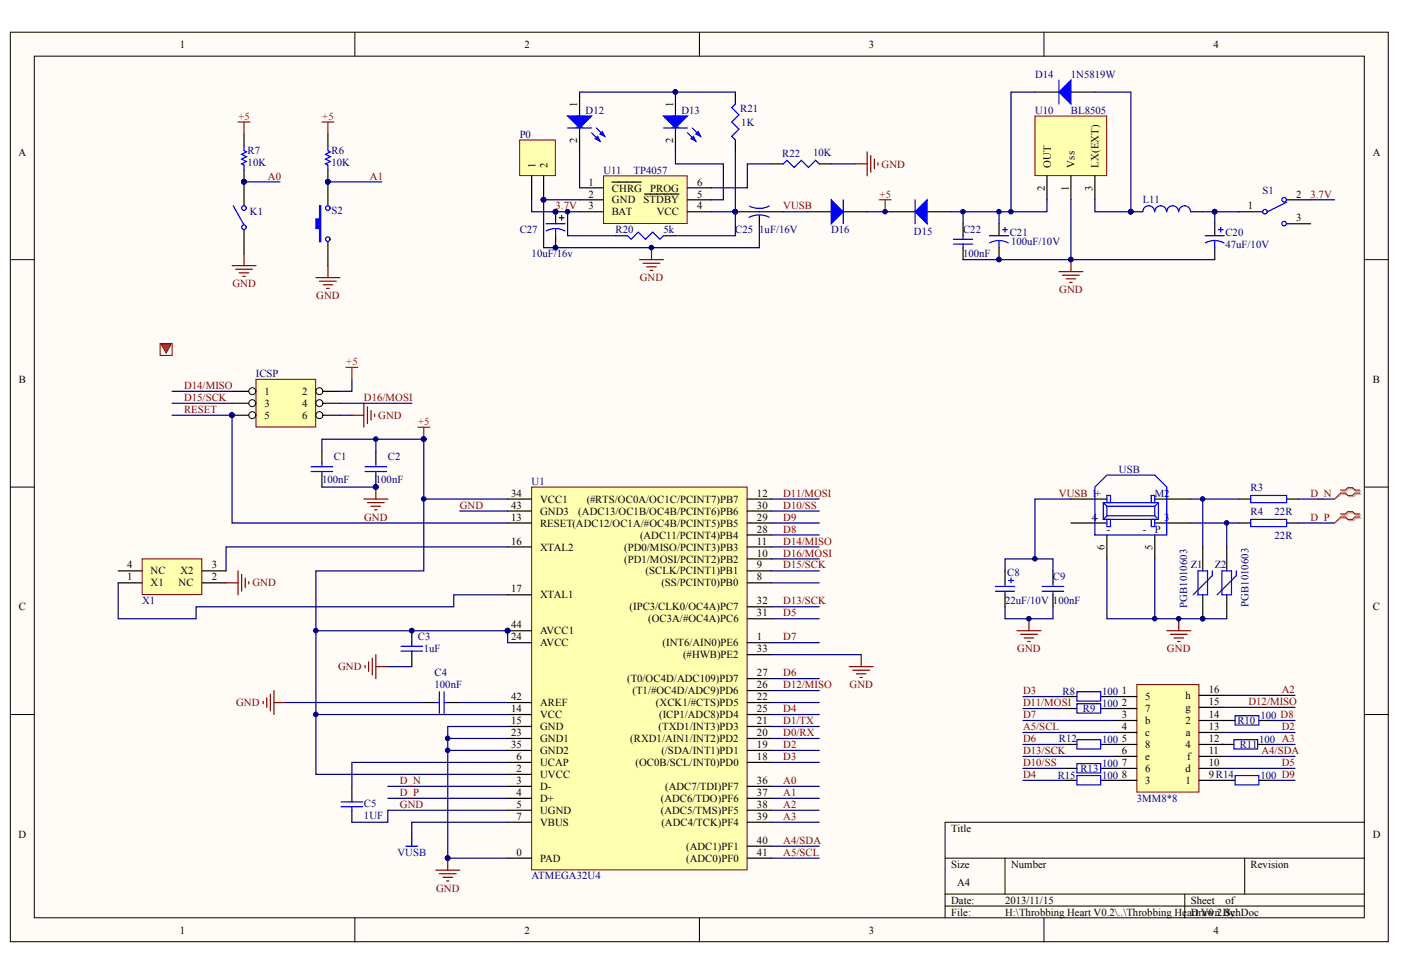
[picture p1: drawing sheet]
<svg xmlns="http://www.w3.org/2000/svg" width="287mm" height="200mm" viewBox="0 0 287 200" stroke-linecap="round" stroke-linejoin="round" font-family="sans-serif">
<g fill="#fffcf8" stroke="#000" stroke-width=".2">
<path d="M2.1 6.6h282.1v186.2h-282.1z"/>
<path d="M7 11.5h272.3v176.4h-272.3z"/>
</g>
<g fill="none" stroke="#000" stroke-width=".2">
<path d="M72.6 6.6v4.9M143.2 6.6v4.9M213.7 6.6v4.9M2.1 53.2h4.9M279.3 53.2h5M2.1 99.7h4.9M279.3 99.7h5M2.1 146.3h4.9M279.3 146.3h5M193.5 175.7h85.8M205.7 175.7v7.3M254.8 175.7v7.3"/>
<path d="M279.3 168.3h-85.8v19.6M72.6 187.9v5M143.2 187.9v5M193.5 183h85.8M193.5 185.5h85.8M213.7 187.9v5M242.5 183v4.9"/>
</g>
<g fill="none" stroke="#000" stroke-width=".25">
<path d="M157.9 33.6h2.5M167.7 33.6h2.5M205.7 116.9v2.4M215.6 116.9v2.4M219.2 102.2h7.4M219.2 107.1h7.4M226.6 109.5v4.9M236.4 102.2h7.4M236.4 107.1h7.4M236.4 109.5v4.9M246.2 112v4.9M251.1 112v4.9"/>
<path d="M253.6 102.2h2.4M253.6 107.1h2.4M263.4 102.2h2.5M263.4 107.1h2.5M205.7 121.8v2.4M215.6 121.8v2.4M246.2 121.8v4.9M251.1 121.8v4.9"/>
</g>
<g fill="none" stroke="#00f" stroke-width=".25">
<path d="M160.4 33.6l.7-.8 1.5 1.5 1.4-1.5 1.5 1.5 1.5-1.5 .7 .8M224.1 99.7l2.5-2.4h9.8l2.5 2.4v9.8h-14.8zM205.7 119.3v.8M206.5 118.8h1M207 118.3v1M215.6 119.3v.8M225.9 102.9h11.2v3.4h-11.2zM225.9 102.9l.7 .7M226.6 101.4h.7v1.5h-.7zM226.6 106.3h.7v1.5h-.7zM226.6 103.6h9.8v2h-9.8zM226.6 105.6l-.7 .7"/>
<path d="M235.7 101.4h.7v1.5h-.7zM235.7 106.3h.7v1.5h-.7zM236.4 105.6l.5 .5M237.1 102.9l-.7 .7M245.2 116.9h2v4.9h-2zM248.2 116.9v1l-3.9 3.9M250.1 116.9h2v4.9h-2zM253.1 116.9v1l-3.9 3.9M256 101.4h7.4v1.5h-7.4zM256 106.3h7.4v1.5h-7.4zM203.8 121h3.9M203.8 120.1h3.9"/>
<path d="M205.7 121v.8M213.3 121h4.5M213.3 120.1h4.5M215.6 121v.8"/>
</g>
<path d="M205.7 116.9v-2.5h9.9v2.5M226.6 114.4v12.3h24.5M236.4 114.4v12.3M243.8 102.2h9.8M243.8 107.1h9.8M246.2 102.2v9.8M251.1 107.1v4.9M265.9 102.2h7.3M265.9 107.1h7.3M205.7 124.2v2.5h9.9v-2.5" fill="none" stroke="#000080" stroke-width=".25"/>
<g fill="#000080" stroke="#000080" stroke-width=".2">
<circle cx="246.2" cy="126.7" r=".47"/>
<circle cx="246.2" cy="102.1" r=".47"/>
<circle cx="251.1" cy="107.1" r=".47"/>
<circle cx="241.3" cy="126.7" r=".47"/>
<circle cx="210.6" cy="126.7" r=".47"/>
<circle cx="236.4" cy="126.7" r=".47"/>
<circle cx="133.3" cy="50.7" r=".47"/>
</g>
<g fill="none" stroke="#800000" stroke-width=".25">
<path d="M175.1 33.6h2.4M177.5 31.1v4.9M178.3 31.8v3.5M179 32.6v1.9M179.7 33.3v.5M130.9 53.2h4.9M131.7 53.9h3.4M132.4 54.6h2M133.1 55.4h.5M133.4 50.7v2.5M208.2 129.1h4.9M208.9 129.9h3.5"/>
<path d="M209.7 130.6h1.9M210.4 131.3h.5M210.6 126.7v2.4M238.9 129.1h4.9M239.6 129.9h3.4M240.3 130.6h2M241.1 131.3h.5M241.3 126.7v2.4"/>
</g>
<path d="M211.9 23.8h14.6v12.2h-14.6z" fill="#ffffb0" stroke="#800000" stroke-width=".2"/>
<g fill="none" stroke="#000" stroke-width=".25">
<path d="M118.6 18.8v5M150.5 18.8v2.5M118.6 26.2v4.9M150.5 28.7v2.4M214.3 36v4.9M219.2 36v4.9M224.1 36v4.9M197.2 45.8v2.5M197.2 50.7v2.5M204.5 45.8v2.5M204.5 50.7v2.5M231.5 43.4h2.5"/>
<path d="M243.8 43.4h2.4M248.7 45.8v2.5M248.7 50.7v2.5"/>
</g>
<g fill="#000080" stroke="#000080" stroke-width=".2">
<circle cx="231.5" cy="43.3" r=".47"/>
<circle cx="204.5" cy="53.1" r=".47"/>
</g>
<g fill="none" stroke="#00f" stroke-width=".25">
<path d="M116.2 26.2h4.9M121.1 27.2l1.7 1.7M122.1 26.2l1.7 1.7M150.5 21.3l-.7 .7 1.5 1.5-1.5 1.5 1.5 1.4-1.5 1.5 .7 .8M195.2 50h3.9M195.2 49h3.9M197.2 48.3v.7M197.2 50v.7M202.6 48.3h3.9M204.5 49.2l1.2 .2 .7 .3M204.5 49.2l-.8 .1-1.1 .4M204.5 49.2v1.5"/>
<path d="M205.3 47h.9M205.7 46.5v1M236.4 43.4a1.2 1.2 0 0 0-1.2-1.3 1.2 1.2 0 0 0-1.2 1.3M238.8 43.4a1.2 1.2 0 0 0-1.2-1.3 1.2 1.2 0 0 0-1.2 1.3M241.3 43.4a1.2 1.2 0 0 0-1.2-1.3 1.2 1.2 0 0 0-1.2 1.3M243.7 43.4a1.2 1.2 0 0 0-1.2-1.3 1.2 1.2 0 0 0-1.2 1.3M246.7 48.3h3.9M248.7 49.2l1.2 .2 .7 .3M248.7 49.2l-.8 .1-1.1 .4M248.7 49.2v1.5M249.4 47h1M249.9 46.5v1"/>
</g>
<g fill="#00f" stroke="#00f" stroke-width=".25">
<path d="M116.2 23.8h4.9l-2.5 2.4z"/>
<path d="M121.8 28.4l.5-.5 .5 1z"/>
<path d="M122.8 27.4l.5-.5 .5 1z"/>
</g>
<path d="M106.4 28.7h7.3v7.3h-7.3z" fill="#ffffb0" stroke="#800000" stroke-width=".2"/>
<path d="M211.9 18.8h4.9M219.2 18.8h4.9M108.8 36v4.9M111.3 36v4.9M150.5 43.4h9.9M155.4 44.1v1.7" fill="none" stroke="#000" stroke-width=".25"/>
<g fill="#000080" stroke="#000080" stroke-width=".2">
<circle cx="111.3" cy="40.9" r=".47"/>
<circle cx="113.7" cy="43.3" r=".47"/>
<circle cx="219.2" cy="53.1" r=".47"/>
<circle cx="150.5" cy="43.3" r=".47"/>
</g>
<path d="M216.8 18.8l2.4-2.4v4.9z" fill="#00f" stroke="#00f" stroke-width=".25"/>
<path d="M216.8 16.4v4.9M157.5 44.5a4.5 4.5 0 0 0-4.1 0M157.5 42.2a4.5 4.5 0 0 1-4 0" fill="none" stroke="#00f" stroke-width=".25"/>
<path d="M216.8 55.6h4.9M217.5 56.3h3.5M218.3 57.1h1.9M219 57.8h.5M219.2 53.2v2.4" fill="none" stroke="#800000" stroke-width=".25"/>
<path d="M123.6 36h17.1v9.8h-17.1z" fill="#ffffb0" stroke="#800000" stroke-width=".2"/>
<g fill="none" stroke="#000" stroke-width=".25">
<path d="M138.3 18.8v5M118.6 38.5h5M125.3 37.3h6M131.9 39.7h7.1M138.3 26.2v4.9M140.7 38.5h4.9M113.7 43.4v2.4M113.7 48.3v2.4M118.6 40.9h5M118.6 43.4h5M126 48.3h2.5M135.8 48.3h2.5"/>
<path d="M140.7 40.9h4.9M140.7 43.4h4.9M165.3 43.4h4.9M172.6 43.4h4.9M182.4 43.4h4.9M189.8 43.4h4.9M218 142.6h2.5M225.4 142.6h2.4"/>
</g>
<g fill="#000080" stroke="#000080" stroke-width=".2">
<circle cx="138.3" cy="18.8" r=".47"/>
<circle cx="181.2" cy="43.3" r=".47"/>
<circle cx="206.9" cy="43.3" r=".47"/>
<circle cx="204.5" cy="43.3" r=".47"/>
<circle cx="116.2" cy="43.3" r=".47"/>
<circle cx="113.7" cy="43.3" r=".47"/>
<circle cx="113.7" cy="50.7" r=".47"/>
<circle cx="211.9" cy="114.4" r=".47"/>
<circle cx="219.2" cy="53.1" r=".47"/>
<circle cx="197.1" cy="43.3" r=".47"/>
</g>
<g fill="#00f" stroke="#00f" stroke-width=".25">
<path d="M135.8 23.8h4.9l-2.4 2.4z"/>
<path d="M141.5 28.4l.5-.5 .4 1z"/>
<path d="M142.4 27.4l.5-.5 .5 1z"/>
<path d="M187.3 43.4l2.5-2.5v4.9z"/>
<path d="M170.2 40.9l2.4 2.5-2.4 2.4z"/>
</g>
<g fill="none" stroke="#00f" stroke-width=".25">
<path d="M135.8 26.2h4.9M140.7 27.2l1.7 1.7M141.7 26.2l1.7 1.7M111.8 45.8h3.9M113.7 46.8l1.2 .2 .7 .3M113.7 46.8l-1.1 .2-.8 .3M113.7 46.8v1.5M114.5 44.6h1M115 44.1v1M128.5 48.3l.7 .7 1.5-1.5 1.4 1.5 1.5-1.5 1.5 1.5 .7-.7M172.6 40.9v4.9M187.3 40.9v4.9"/>
<path d="M220.5 141.6h4.8v1.9h-4.8z"/>
</g>
<g fill="none" stroke="#000080" stroke-width=".25">
<path d="M118.6 18.8h31.9M211.9 18.8h-4.9v24.6M118.6 31.1v7.4M138.3 31.1v2.5h9.8v7.3h-2.5M157.9 33.6h-4.9v4.9h-7.4M170.2 33.6h4.9M108.8 40.9v2.5h9.8M116.2 43.4v4.9h9.8M160.4 43.4h4.9M177.5 43.4h4.9M197.2 53.2h51.5M197.2 43.4v2.4"/>
<path d="M204.5 43.4v2.4M214.3 40.9v2.5h-19.6M219.2 40.9v12.3M219.2 102.2h-7.3v12.2M209.4 142.6h8.6M209.4 145.1h8.6M209.4 157.3h8.6M209.4 159.8h8.6M250.1 152.4h.3M260 152.4h5.1M260.2 159.8h4.9M260.2 147.5h4.9"/>
</g>
<path d="M180 40.9h2.4M181.2 40.9v2.5" fill="none" stroke="#f00" stroke-width=".25"/>
<path d="M232.7 140.2h12.7v22h-12.7z" fill="#ffffb0" stroke="#800000" stroke-width=".2"/>
<g fill="none" stroke="#000" stroke-width=".25">
<path d="M218 145.1h2.5M218 152.4h2.5M218 157.3h2.5M218 159.8h2.5M225.4 145.1h7.3M225.4 152.4h7.3M225.4 157.3h7.3M225.4 159.8h7.3M227.8 142.6h4.9M227.8 147.5h4.9M227.8 150h4.9M227.8 154.9h4.9"/>
<path d="M245.5 147.5h7.3M245.5 150h4.9M245.5 152.4h7.1M245.5 154.9h4.9M245.5 157.3h4.9M245.5 159.8h7.3M245.5 144.8h4.9M245.5 142.4h4.9M257.5 152.4h2.5M257.8 147.5h2.4M257.8 159.8h2.4"/>
</g>
<path d="M209.4 154.9h18.4M209.4 150h18.4M209.4 147.5h18.4M209.4 152.4h8.6M250.4 157.3h14.7M250.4 154.9h14.7M250.4 150h14.7M250.4 144.8h14.7M250.4 142.4h14.7" fill="none" stroke="#000080" stroke-width=".25"/>
<path d="M220.5 144.1h4.8v1.9h-4.8zM220.5 151.4h4.8v1.9h-4.8zM220.5 156.3h4.8v1.9h-4.8zM220.5 158.8h4.8v1.9h-4.8zM252.6 151.4h4.9v1.9h-4.9zM252.8 146.5h4.9v1.9h-4.9zM252.8 158.8h4.9v1.9h-4.9z" fill="none" stroke="#00f" stroke-width=".25"/>
<path d="M52.4 77.7h12.2v9.7h-12.2z" fill="#ffffb0" stroke="#800000" stroke-width=".2"/>
<path d="M47.5 80.1h4.9" fill="none" stroke="#000" stroke-width=".25"/>
<circle cx="51.6" cy="80.1" r=".71" fill="#fffcf8" stroke="#000" stroke-width=".2"/>
<path d="M64.7 80.1h4.9" fill="none" stroke="#000" stroke-width=".25"/>
<circle cx="65.4" cy="80.1" r=".71" fill="#fffcf8" stroke="#000" stroke-width=".2"/>
<path d="M47.5 82.6h4.9" fill="none" stroke="#000" stroke-width=".25"/>
<circle cx="51.6" cy="82.5" r=".71" fill="#fffcf8" stroke="#000" stroke-width=".2"/>
<path d="M64.7 82.6h4.9" fill="none" stroke="#000" stroke-width=".25"/>
<circle cx="65.4" cy="82.5" r=".71" fill="#fffcf8" stroke="#000" stroke-width=".2"/>
<path d="M47.5 85h4.9" fill="none" stroke="#000" stroke-width=".25"/>
<circle cx="51.6" cy="85" r=".71" fill="#fffcf8" stroke="#000" stroke-width=".2"/>
<circle cx="47.5" cy="85" r=".47" fill="#000080" stroke="#000080" stroke-width=".2"/>
<path d="M64.7 85h4.9" fill="none" stroke="#000" stroke-width=".25"/>
<circle cx="65.4" cy="85" r=".71" fill="#fffcf8" stroke="#000" stroke-width=".2"/>
<g fill="#000080" stroke="#000080" stroke-width=".2">
<circle cx="47.5" cy="85" r=".47"/>
<circle cx="76.9" cy="99.7" r=".47"/>
<circle cx="84.3" cy="129.1" r=".47"/>
<circle cx="64.7" cy="146.3" r=".47"/>
<circle cx="91.6" cy="151.2" r=".47"/>
<circle cx="91.6" cy="153.6" r=".47"/>
<circle cx="91.6" cy="175.7" r=".47"/>
<circle cx="86.7" cy="89.9" r=".47"/>
</g>
<g fill="none" stroke="#000080" stroke-width=".25">
<path d="M72 77.7v2.4h-2.4M35.2 82.6h12.3M35.2 80.1h12.3M65.9 99.7h11M69.6 82.6h14.7M69.6 85h2.4M94.1 104.6h9.8M157.9 102.2h9.8M157.9 104.6h9.8M157.9 107.1h9.8M157.9 109.5h9.8M157.9 114.4h9.8"/>
<path d="M157.9 116.9h9.8M157.9 119.3h9.8M157.9 138.9h9.8M157.9 126.7h9.8M157.9 131.6h9.8M64.7 146.3h39.2M91.7 151.2h12.2M91.7 153.6h12.2M94.1 143.8h9.8M103.9 156.1h-31.9v4.9M157.9 141.4h9.8M157.9 143.8h9.8"/>
<path d="M157.9 146.3h9.8M157.9 148.7h9.8M157.9 151.2h9.8M157.9 153.6h9.8M157.9 156.1h9.8M79.4 163.4h24.5M79.4 161h24.5M103.9 165.9h-24.5v2.4h-7.4M103.9 168.3h-19.6v2.5M157.9 163.4h9.8M157.9 165.9h9.8M157.9 168.3h9.8"/>
<path d="M157.9 173.2h9.8M157.9 175.7h9.8"/>
</g>
<g fill="none" stroke="#800000" stroke-width=".25">
<path d="M72 85h2.5M74.5 82.6v4.9M75.2 83.3v3.4M76 84v2M76.7 84.8v.5M76.9 99.7v2.5M74.5 102.2h4.9M75.2 102.9h3.5M76 103.6h1.9M76.7 104.4h.5M74.7 136.2v.5M75.5 135.5v2"/>
<path d="M76.2 134.8v3.4M76.9 134v4.9M76.9 136.5h2.5M173.8 136.5h5M174.6 137.2h3.4M175.3 138h2M176.1 138.7h.4M176.3 134v2.5M53.9 143.6v.5M54.6 142.9v1.9M55.4 142.1v3.5M56.1 141.4v4.9"/>
<path d="M56.1 143.8h2.4M89.2 178.1h4.9M89.9 178.9h3.5M90.7 179.6h1.9M91.7 175.7v2.4M91.4 180.4h.5"/>
</g>
<path d="M65.9 92.4v2.4M65.9 97.3v2.4M76.9 92.4v2.4M76.9 97.3v2.4M84.3 129.1v2.5M84.3 134v2.5M86.8 143.8h2.4M91.7 143.8h2.4M72 161v2.4M72 165.9v2.4" fill="none" stroke="#000" stroke-width=".25"/>
<g fill="none" stroke="#00f" stroke-width=".25">
<path d="M63.7 96.5h4.4M63.7 95.6h4.4M65.9 94.8v.8M65.9 96.5v.8M74.7 96.5h4.4M74.7 95.6h4.4M76.9 94.8v.8M76.9 96.5v.8M82.1 133.3h4.4M82.1 132.3h4.4M84.3 131.6v.7M84.3 133.3v.7"/>
<path d="M89.2 143.8h.7M89.9 141.6v4.4M90.9 143.8h.8M90.9 141.6v4.4M69.8 165.2h4.4M69.8 164.2h4.4M72 163.4v.8M72 165.2v.7M83.1 173.2h2.4M84.3 170.8v2.4"/>
</g>
<path d="M70.8 75.2h2.5M72 75.2v2.5M85.5 87.5h2.5M86.8 87.5v2.4" fill="none" stroke="#f00" stroke-width=".25"/>
<path d="M108.8 99.7h44.1v78.4h-44.1z" fill="#ffffb0" stroke="#800000" stroke-width=".2"/>
<g fill="none" stroke="#000" stroke-width=".25">
<path d="M50 27.4v2.5M50 34.8v7.3M67.1 27.4v2.5M67.1 34.8v7.3M50 47v4.9M67.1 49.5v4.9M253.6 43.4h4.9M263.4 40.9h4.9M263.4 45.8h4.9M103.9 102.2h4.9M103.9 104.6h4.9M103.9 107.1h4.9"/>
<path d="M103.9 112h4.9M153 102.2h4.9M153 104.6h4.9M153 107.1h4.9M153 112h4.9M153 119.3h4.9M153 116.9h4.9M153 114.4h4.9M153 109.5h4.9M103.9 121.8h4.9M103.9 129.1h4.9M103.9 131.6h4.9"/>
<path d="M153 131.6h4.9M153 138.9h4.9M153 134h4.9M153 126.7h4.9M153 124.2h4.9M103.9 143.8h4.9M103.9 146.3h4.9M103.9 148.7h4.9M103.9 151.2h4.9M103.9 153.6h4.9M103.9 156.1h4.9M103.9 158.5h4.9"/>
<path d="M153 143.8h4.9M153 146.3h4.9M153 148.7h4.9M153 151.2h4.9M153 153.6h4.9M153 156.1h4.9M153 141.4h4.9M103.9 161h4.9M103.9 163.4h4.9M103.9 165.9h4.9M103.9 168.3h4.9M103.9 175.7h4.9"/>
<path d="M153 161h4.9M153 163.4h4.9M153 165.9h4.9M153 168.3h4.9M153 175.7h4.9M153 173.2h4.9"/>
</g>
<g fill="#000080" stroke="#000080" stroke-width=".2">
<circle cx="103.9" cy="129.1" r=".47"/>
<circle cx="76.9" cy="89.9" r=".47"/>
<circle cx="86.7" cy="102.1" r=".47"/>
<circle cx="150.5" cy="43.3" r=".47"/>
<circle cx="248.7" cy="43.3" r=".47"/>
<circle cx="67.1" cy="37.2" r=".47"/>
<circle cx="49.9" cy="37.2" r=".47"/>
<circle cx="86.7" cy="89.9" r=".47"/>
<circle cx="64.7" cy="129.1" r=".47"/>
<circle cx="91.6" cy="175.7" r=".47"/>
<circle cx="47.5" cy="85" r=".47"/>
</g>
<g fill="none" stroke="#000080" stroke-width=".25">
<path d="M50 37.2h7.3M67.1 37.2h11.1M150.5 43.4v4.9h-12.2M246.2 43.4h2.5M268.3 40.9h4.9M35.2 85h12.3v22.1h56.4M65.9 92.4v-2.5h20.9v27h-22.1v41.6h39.2M76.9 89.9v2.5M86.8 102.2h17.1M157.9 112h9.8M64.7 129.1h39.2v2.5M79.4 136.5h4.9"/>
<path d="M157.9 124.2h9.8M58.5 143.8h28.3M103.9 148.7h-12.2v27h12.2M157.9 161h9.8"/>
</g>
<g fill="none" stroke="#00f" stroke-width=".25">
<path d="M50 29.9v1l.4 .2-.9 .5 .9 .5-.9 .5 .9 .5-.9 .5 .5 .2v1M67.1 29.9v1l.5 .2-1 .5 1 .5-1 .5 1 .5-1 .5 .5 .2v1M47.7 42.1l2.3 4M263.4 41.4l-3.9 2"/>
<circle cx="49.9" cy="46.5" r=".47"/>
<circle cx="49.9" cy="42.6" r=".47"/>
<circle cx="67.1" cy="42.6" r=".47"/>
<circle cx="67.1" cy="49" r=".47"/>
<circle cx="259" cy="43.3" r=".47"/>
<circle cx="262.9" cy="45.8" r=".47"/>
<circle cx="262.9" cy="40.9" r=".47"/>
</g>
<path d="M65.4 42.1h.3v7.4h-.3v-2.7h-.7v-2h.7z" fill-rule="evenodd" fill="#00f" stroke="#00f" stroke-width=".25"/>
<path d="M47.5 54.4h4.9M48.2 55.1h3.5M49 55.9h1.9M49.7 56.6h.5M50 51.9v2.5M64.7 56.8h4.9M65.4 57.6h3.4M66.1 58.3h2M66.9 59h.5M67.1 54.4v2.4" fill="none" stroke="#800000" stroke-width=".25"/>
<path d="M48.7 25h2.5M50 25v2.4M65.9 25h2.5M67.1 25v2.4" fill="none" stroke="#f00" stroke-width=".25"/>
<path d="M29.1 114.4h12.2v7.3h-12.2z" fill="#ffffb0" stroke="#800000" stroke-width=".2"/>
<path d="M24.2 119.3h4.9M24.2 116.9h4.9M41.4 119.3h4.9M41.4 116.9h4.9" fill="none" stroke="#000" stroke-width=".25"/>
<path d="M46.3 119.3h2.4M48.7 116.9v4.9M49.5 117.6v3.4M50.2 118.3v2M50.9 119.1v.5" fill="none" stroke="#800000" stroke-width=".25"/>
<path d="M224.1 18.8h7.4v24.6h-7.4v-2.5M150.5 31.1v12.3h-4.9M118.6 40.9h-7.3v9.8h44.1v-4.9M253.6 43.4h-4.9v2.4M24.2 119.3v7.4h15.9v-2.5h52.8v-2.4h11M103.9 112h-57.6v4.9M157.9 134h18.4" fill="none" stroke="#000080" stroke-width=".25"/>
<g fill="#000080" stroke="#000080" stroke-width=".2">
<circle cx="248.7" cy="43.3" r=".47"/>
<circle cx="150.5" cy="43.3" r=".47"/>
<circle cx="111.3" cy="40.9" r=".47"/>
<circle cx="231.5" cy="43.3" r=".47"/>
</g>
<path d="M274.7 100.6h1l.5-.5h.9l.5 .5h1M274.7 101.2h1l.5 .5h.9l.5-.5h1M274.7 105.5h1l.5-.5h.9l.5 .5h1M274.7 106.1h1l.5 .5h.9l.5-.5h1" fill="none" stroke="#d0a19e" stroke-width=".25"/>
<path d="M274.7 101.2l-1.5 1M274.7 106.1l-1.5 1" fill="none" stroke="#d0a19e" stroke-width=".2"/>
<path d="M274.4 100.3h1l.5-.5h1l.5 .5h1M274.4 100.9h1l.5 .5h1l.5-.5h1M274.4 105.2h1l.5-.5h1l.5 .5h1M274.4 105.9h1l.5 .4h1l.5-.4h1" fill="none" stroke="#f00" stroke-width=".25"/>
<path d="M274.4 100.9l-1.2 1.3M274.4 105.9l-1.2 1.2" fill="none" stroke="#f00" stroke-width=".2"/>
<path d="M32.8 70.3h2.4v2.5h-2.4z" fill-rule="evenodd" fill="#fafafa" stroke="#800000" stroke-width=".2"/>
<path d="M33 70.6h2l-1 1.7z" fill="#fe3232" stroke="#900" stroke-width=".2"/>
<g font-size="2.2">
<text x="36.8" y="9.8">1</text>
<text x="107.4" y="9.8">2</text>
<text x="177.9" y="9.8">3</text>
<text x="248.4" y="9.8">4</text>
<text x="118.2" y="21.8" transform="rotate(-90 118.2 21.8)">1</text>
<text x="137.8" y="21.8" transform="rotate(-90 137.8 21.8)">1</text>
<text x="118.2" y="29.3" transform="rotate(-90 118.2 29.3)">2</text>
<text x="119.4" y="26.6" transform="rotate(-90 119.4 26.6)">1</text>
<text x="119.4" y="24.5" transform="rotate(-90 119.4 24.5)">2</text>
<text x="137.8" y="29.3" transform="rotate(-90 137.8 29.3)">2</text>
<text x="139" y="26.6" transform="rotate(-90 139 26.6)">1</text>
<text x="139" y="24.5" transform="rotate(-90 139 24.5)">2</text>
<text x="3.8" y="31.9">A</text>
<text x="109.6" y="34.3" transform="rotate(-90 109.6 34.3)">1</text>
<text x="112.1" y="34.3" transform="rotate(-90 112.1 34.3)">2</text>
<text x="215.1" y="34.3" transform="rotate(-90 215.1 34.3)">OUT</text>
<text x="220" y="34.3" transform="rotate(-90 220 34.3)">Vss</text>
<text x="224.9" y="34.3" transform="rotate(-90 224.9 34.3)">LX(EXT)</text>
<text x="281" y="31.9">A</text>
<text x="120.5" y="38">1</text>
<text x="120.5" y="40.4">2</text>
<text x="125.3" y="39.2">CHRG</text>
<text x="125.3" y="41.7">GND</text>
<text x="131.8" y="41.7">STDBY</text>
<text x="133.1" y="39.2">PROG</text>
<text x="142.7" y="40.4">5</text>
<text x="142.7" y="38">6</text>
<text x="213.9" y="39.1" transform="rotate(-90 213.9 39.1)">2</text>
<text x="218.8" y="39.1" transform="rotate(-90 218.8 39.1)">1</text>
<text x="223.7" y="39.1" transform="rotate(-90 223.7 39.1)">3</text>
<text x="265.4" y="40.4">2</text>
<text x="120.5" y="42.9">3</text>
<text x="125.3" y="44.1">BAT</text>
<text x="134.5" y="44.1">VCC</text>
<text x="142.7" y="42.9">4</text>
<text x="255.4" y="42.9">1</text>
<text x="265.4" y="45.3">3</text>
<text x="3.8" y="78.4">B</text>
<text x="54.1" y="80.9">1</text>
<text x="54.1" y="83.3">3</text>
<text x="61.9" y="80.9">2</text>
<text x="61.9" y="83.3">4</text>
<text x="281.1" y="78.4">B</text>
<text x="54.1" y="85.8">5</text>
<text x="61.9" y="85.8">6</text>
<text x="104.7" y="101.7">34</text>
<text x="155" y="101.7">12</text>
<text x="104.7" y="104.1">43</text>
<text x="104.7" y="106.6">13</text>
<text x="110.6" y="102.9">VCC1</text>
<text x="110.6" y="105.4">GND3</text>
<text x="110.6" y="107.8">RESET(ADC12/OC1A/#OC4B/PCINT5)PB5</text>
<text x="118.4" y="105.4">(ADC13/OC1B/OC4B/PCINT6)PB6</text>
<text x="120.1" y="102.9">(#RTS/OC0A/OC1C/PCINT7)PB7</text>
<text x="155" y="106.6">29</text>
<text x="155" y="104.1">30</text>
<text x="223.5" y="106.6">4</text>
<text x="238.4" y="106.6">3</text>
<text x="104.7" y="111.5">16</text>
<text x="110.6" y="112.7">XTAL2</text>
<text x="127.8" y="112.7">(PD0/MISO/PCINT3)PB3</text>
<text x="131" y="110.3">(ADC11/PCINT4)PB4</text>
<text x="155" y="113.9">10</text>
<text x="155" y="111.5">11</text>
<text x="155" y="109">28</text>
<text x="226.1" y="112.6" transform="rotate(-90 226.1 112.6)">6</text>
<text x="235.9" y="112.6" transform="rotate(-90 235.9 112.6)">5</text>
<text x="26" y="118.8">1</text>
<text x="26" y="116.4">4</text>
<text x="30.8" y="117.6">NC</text>
<text x="37" y="117.6">X2</text>
<text x="43.3" y="118.8">2</text>
<text x="43.3" y="116.4">3</text>
<text x="127.8" y="115.2">(PD1/MOSI/PCINT2)PB2</text>
<text x="132.2" y="117.6">(SCLK/PCINT1)PB1</text>
<text x="155" y="118.8">8</text>
<text x="155" y="116.4">9</text>
<text x="3.8" y="125">C</text>
<text x="30.8" y="120.1">X1</text>
<text x="36.6" y="120.1">NC</text>
<text x="104.7" y="121.3">17</text>
<text x="110.6" y="122.5">XTAL1</text>
<text x="128.9" y="125">(IPC3/CLK0/OC4A)PC7</text>
<text x="135.4" y="120.1">(SS/PCINT0)PB0</text>
<text x="155" y="123.7">32</text>
<text x="281.1" y="125">C</text>
<text x="104.7" y="128.6">44</text>
<text x="104.7" y="131.1">24</text>
<text x="110.6" y="129.9">AVCC1</text>
<text x="132.7" y="127.4">(OC3A/#OC4A)PC6</text>
<text x="155" y="131.1">1</text>
<text x="155" y="126.2">31</text>
<text x="110.6" y="132.3">AVCC</text>
<text x="135.6" y="132.3">(INT6/AIN0)PE6</text>
<text x="139.8" y="134.8">(#HWB)PE2</text>
<text x="155" y="133.5">33</text>
<text x="104.7" y="143.3">42</text>
<text x="128.4" y="139.7">(T0/OC4D/ADC109)PD7</text>
<text x="129.5" y="142.1">(T1/#OC4D/ADC9)PD6</text>
<text x="155" y="143.3">22</text>
<text x="155" y="140.9">26</text>
<text x="155" y="138.4">27</text>
<text x="229.6" y="142.1">1</text>
<text x="234.5" y="143.3">5</text>
<text x="242.7" y="143.1">h</text>
<text x="247.4" y="141.9">16</text>
<text x="104.7" y="145.8">14</text>
<text x="104.7" y="148.2">15</text>
<text x="110.6" y="144.6">AREF</text>
<text x="110.6" y="147">VCC</text>
<text x="110.6" y="149.5">GND</text>
<text x="134.3" y="144.6">(XCK1/#CTS)PD5</text>
<text x="134.8" y="149.5">(TXD1/INT3)PD3</text>
<text x="134.9" y="147">(ICP1/ADC8)PD4</text>
<text x="155" y="148.2">21</text>
<text x="155" y="145.8">25</text>
<text x="229.6" y="144.6">2</text>
<text x="229.6" y="147">3</text>
<text x="229.6" y="149.5">4</text>
<text x="234.5" y="145.8">7</text>
<text x="234.5" y="148.2">b</text>
<text x="242.7" y="148.2">2</text>
<text x="242.7" y="145.6">g</text>
<text x="247.4" y="149.5">13</text>
<text x="247.4" y="147">14</text>
<text x="247.4" y="144.4">15</text>
<text x="104.7" y="150.7">23</text>
<text x="104.7" y="153.1">35</text>
<text x="105.8" y="155.6">6</text>
<text x="110.6" y="151.9">GND1</text>
<text x="110.6" y="154.4">GND2</text>
<text x="129" y="151.9">(RXD1/AIN1/INT2)PD2</text>
<text x="135.4" y="154.4">(/SDA/INT1)PD1</text>
<text x="155" y="155.6">18</text>
<text x="155" y="153.1">19</text>
<text x="155" y="150.7">20</text>
<text x="229.6" y="151.9">5</text>
<text x="229.6" y="154.4">6</text>
<text x="234.5" y="150.7">c</text>
<text x="234.5" y="153.1">8</text>
<text x="234.5" y="155.6">e</text>
<text x="242.7" y="153.1">4</text>
<text x="242.8" y="150.7">a</text>
<text x="243" y="155.6">f</text>
<text x="247.4" y="154.4">11</text>
<text x="247.4" y="151.9">12</text>
<text x="105.8" y="158">2</text>
<text x="105.8" y="160.5">3</text>
<text x="110.6" y="156.8">UCAP</text>
<text x="110.6" y="159.3">UVCC</text>
<text x="110.6" y="161.7">D-</text>
<text x="130.1" y="156.8">(OC0B/SCL/INT0)PD0</text>
<text x="136.2" y="161.7">(ADC7/TDI)PF7</text>
<text x="155" y="160.5">36</text>
<text x="229.6" y="156.8">7</text>
<text x="229.6" y="159.3">8</text>
<text x="234.5" y="158">6</text>
<text x="234.5" y="160.5">3</text>
<text x="242.7" y="160.5">1</text>
<text x="242.7" y="158">d</text>
<text x="247.4" y="159.3">9 R14</text>
<text x="247.4" y="156.8">10</text>
<text x="105.8" y="163">4</text>
<text x="105.8" y="165.4">5</text>
<text x="105.8" y="167.9">7</text>
<text x="110.6" y="164.2">D+</text>
<text x="110.6" y="166.7">UGND</text>
<text x="135.3" y="164.2">(ADC6/TDO)PF6</text>
<text x="135.3" y="166.7">(ADC5/TMS)PF5</text>
<text x="155" y="163">37</text>
<text x="155" y="165.4">38</text>
<text x="155" y="167.9">39</text>
<text x="3.8" y="171.6">D</text>
<text x="110.6" y="169.1">VBUS</text>
<text x="135.4" y="169.1">(ADC4/TCK)PF4</text>
<text x="155" y="172.8">40</text>
<text x="194.7" y="170.3">Title</text>
<text x="281" y="171.6">D</text>
<text x="105.8" y="175.2">0</text>
<text x="110.6" y="176.5">PAD</text>
<text x="140.5" y="176.5">(ADC0)PF0</text>
<text x="140.5" y="174">(ADC1)PF1</text>
<text x="155" y="175.2">41</text>
<text x="194.7" y="177.7">Size</text>
<text x="207" y="177.7">Number</text>
<text x="256" y="177.7">Revision</text>
<text x="194.7" y="185">Date:</text>
<text x="195.9" y="181.4">A4</text>
<text x="205.8" y="185">2013/11/15</text>
<text x="243.8" y="185">Sheet</text>
<text x="250.9" y="185">of</text>
<text x="36.8" y="191.2">1</text>
<text x="107.4" y="191.2">2</text>
<text x="177.9" y="191.2">3</text>
<text x="194.7" y="187.5">File:</text>
<text x="205.8" y="187.5">H:\Throbbing Heart V0.2\..\Throbbing Heart V0.2.SchDoc</text>
<text x="243.8" y="187.5">Drawn By:</text>
<text x="248.4" y="191.2">4</text>
</g>
<g font-size="2.2" fill="#000080">
<text x="211.9" y="15.9">D14</text>
<text x="219.2" y="15.9">1N5819W</text>
<text x="119.9" y="23.3">D12</text>
<text x="139.5" y="23.3">D13</text>
<text x="151.5" y="23">R21</text>
<text x="211.9" y="23.3">U10</text>
<text x="219.2" y="23.3">BL8505</text>
<text x="106.4" y="28.2">P0</text>
<text x="151.8" y="25.7">1K</text>
<text x="50.7" y="31.6">R7</text>
<text x="50.7" y="34.1">10K</text>
<text x="67.9" y="31.6">R6</text>
<text x="67.9" y="34.1">10K</text>
<text x="123.6" y="35.5">U11</text>
<text x="129.7" y="35.5">TP4057</text>
<text x="160.1" y="32.1">R22</text>
<text x="166.5" y="31.9">10K</text>
<text x="234" y="41.7">L11</text>
<text x="258.5" y="39.7">S1</text>
<text x="51.2" y="44.1">K1</text>
<text x="67.9" y="43.9">S2</text>
<text x="106.4" y="47.8">C27</text>
<text x="126" y="47.8">R20</text>
<text x="135.8" y="47.8">5k</text>
<text x="150.5" y="47.8">C25</text>
<text x="155.4" y="47.8">1uF/16V</text>
<text x="170.1" y="47.8">D16</text>
<text x="197.2" y="47.8">C22</text>
<text x="108.8" y="52.7">10uF/16v</text>
<text x="187.1" y="48">D15</text>
<text x="197.2" y="52.7">100nF</text>
<text x="206.7" y="48.3">C21</text>
<text x="207" y="50.2">100uF/10V</text>
<text x="250.9" y="48.3">C20</text>
<text x="250.9" y="50.7">47uF/10V</text>
<text x="52.4" y="77.2">ICSP</text>
<text x="68.4" y="94.1">C1</text>
<text x="79.4" y="94.1">C2</text>
<text x="65.9" y="99">100nF</text>
<text x="77" y="99">100nF</text>
<text x="108.8" y="99.2">U1</text>
<text x="224.1" y="101.7">+</text>
<text x="229.1" y="96.8">USB</text>
<text x="236.4" y="101.7">M2</text>
<text x="256" y="100.5">R3</text>
<text x="224.1" y="106.6">-</text>
<text x="256" y="105.4">R4</text>
<text x="260.9" y="105.4">22R</text>
<text x="226.6" y="109">-</text>
<text x="234" y="109">-</text>
<text x="236.4" y="109">P</text>
<text x="260.9" y="110.3">22R</text>
<text x="206.2" y="117.9">C8</text>
<text x="215.6" y="118.8">C9</text>
<text x="243.8" y="116.4">Z1</text>
<text x="248.7" y="116.4">Z2</text>
<text x="29.1" y="123.7">X1</text>
<text x="205.8" y="123.7">22uF/10V</text>
<text x="215.6" y="123.7">100nF</text>
<text x="243" y="124.5" transform="rotate(-90 243 124.5)">PGB1010603</text>
<text x="255.6" y="124.2" transform="rotate(-90 255.6 124.2)">PGB1010603</text>
<text x="85.5" y="131.1">C3</text>
<text x="86.8" y="133.5">1uF</text>
<text x="89" y="138.4">C4</text>
<text x="89" y="140.9">100nF</text>
<text x="217.5" y="142.4">R8</text>
<text x="225.6" y="142.4">100</text>
<text x="221.7" y="145.8">R9</text>
<text x="225.6" y="144.8">100</text>
<text x="253.3" y="148.2">R10</text>
<text x="258" y="147.3">100 D8</text>
<text x="216.8" y="151.9">R12</text>
<text x="225.6" y="152.2">100</text>
<text x="253.8" y="153.1">R11</text>
<text x="257.8" y="152.2">100 A3</text>
<text x="216.5" y="159.5">R15</text>
<text x="221.2" y="158">R13</text>
<text x="225.6" y="157.1">100</text>
<text x="225.6" y="159.5">100</text>
<text x="258" y="159.5">100 D9</text>
<text x="74.5" y="165.2">C5</text>
<text x="74.5" y="167.6">1UF</text>
<text x="232.7" y="164.2">3MM8*8</text>
<text x="108.8" y="179.9">ATMEGA32U4</text>
</g>
<g font-size="2.2" fill="#f00">
<text x="48.8" y="24.5">+5</text>
<text x="66" y="24.5">+5</text>
<text x="180" y="40.4">+5</text>
<text x="70.9" y="74.7">+5</text>
<text x="85.6" y="87">+5</text>
</g>
<g font-size="2.2" fill="#800000">
<text x="180.5" y="34.3">GND</text>
<text x="54.8" y="36.8">A0</text>
<text x="75.7" y="36.8">A1</text>
<text x="268.3" y="40.4">3.7V</text>
<text x="113.7" y="42.9">3.7V</text>
<text x="160.3" y="42.9">VUSB</text>
<text x="47.6" y="58.8">GND</text>
<text x="131" y="57.6">GND</text>
<text x="64.7" y="61.3">GND</text>
<text x="216.8" y="60">GND</text>
<text x="37.7" y="79.6">D14/MISO</text>
<text x="37.7" y="82.1">D15/SCK</text>
<text x="74.5" y="82.1">D16/MOSI</text>
<text x="37.7" y="84.5">RESET</text>
<text x="77.4" y="85.8">GND</text>
<text x="160.3" y="101.7">D11/MOSI</text>
<text x="216.8" y="101.7">VUSB 1</text>
<text x="268.3" y="101.7">D_N</text>
<text x="74.5" y="106.6">GND</text>
<text x="94.1" y="104.1">GND</text>
<text x="160.3" y="106.6">D9</text>
<text x="160.3" y="104.1">D10/SS</text>
<text x="268.3" y="106.6">D_P</text>
<text x="160.3" y="109">D8</text>
<text x="160.3" y="111.5">D14/MISO</text>
<text x="160.3" y="113.9">D16/MOSI</text>
<text x="160.3" y="116.4">D15/SCK</text>
<text x="51.7" y="120.1">GND</text>
<text x="160.3" y="123.7">D13/SCK</text>
<text x="160.3" y="126.2">D5</text>
<text x="160.3" y="131.1">D7</text>
<text x="69.2" y="137.2">GND</text>
<text x="208.2" y="133.5">GND</text>
<text x="238.9" y="133.5">GND</text>
<text x="160.3" y="138.4">D6</text>
<text x="160.3" y="140.9">D12/MISO</text>
<text x="173.9" y="140.9">GND</text>
<text x="209.4" y="142.1">D3</text>
<text x="262.4" y="141.9">A2</text>
<text x="48.3" y="144.6">GND</text>
<text x="160.3" y="148.2">D1/TX</text>
<text x="160.3" y="145.8">D4</text>
<text x="209.4" y="147">D7</text>
<text x="209.4" y="149.5">A5/SCL</text>
<text x="209.4" y="144.6">D11/MOSI</text>
<text x="255.6" y="144.4">D12/MISO</text>
<text x="262.4" y="149.5">D2</text>
<text x="160.3" y="150.7">D0/RX</text>
<text x="160.3" y="153.1">D2</text>
<text x="160.3" y="155.6">D3</text>
<text x="209.4" y="151.9">D6</text>
<text x="209.4" y="154.4">D13/SCK</text>
<text x="258.2" y="154.4">A4/SDA</text>
<text x="81.9" y="160.5">D_N</text>
<text x="160.3" y="160.5">A0</text>
<text x="209.4" y="159.3">D4</text>
<text x="209.4" y="156.8">D10/SS</text>
<text x="262.4" y="156.8">D5</text>
<text x="81.9" y="163">D_P</text>
<text x="81.9" y="165.4">GND</text>
<text x="160.3" y="163">A1</text>
<text x="160.3" y="165.4">A2</text>
<text x="160.3" y="167.9">A3</text>
<text x="160.3" y="172.8">A4/SDA</text>
<text x="160.3" y="175.2">A5/SCL</text>
<text x="89.3" y="182.6">GND</text>
</g>
<text font-size="2.2" fill="#00f" x="81.4" y="175.2">VUSB</text>
</svg>
